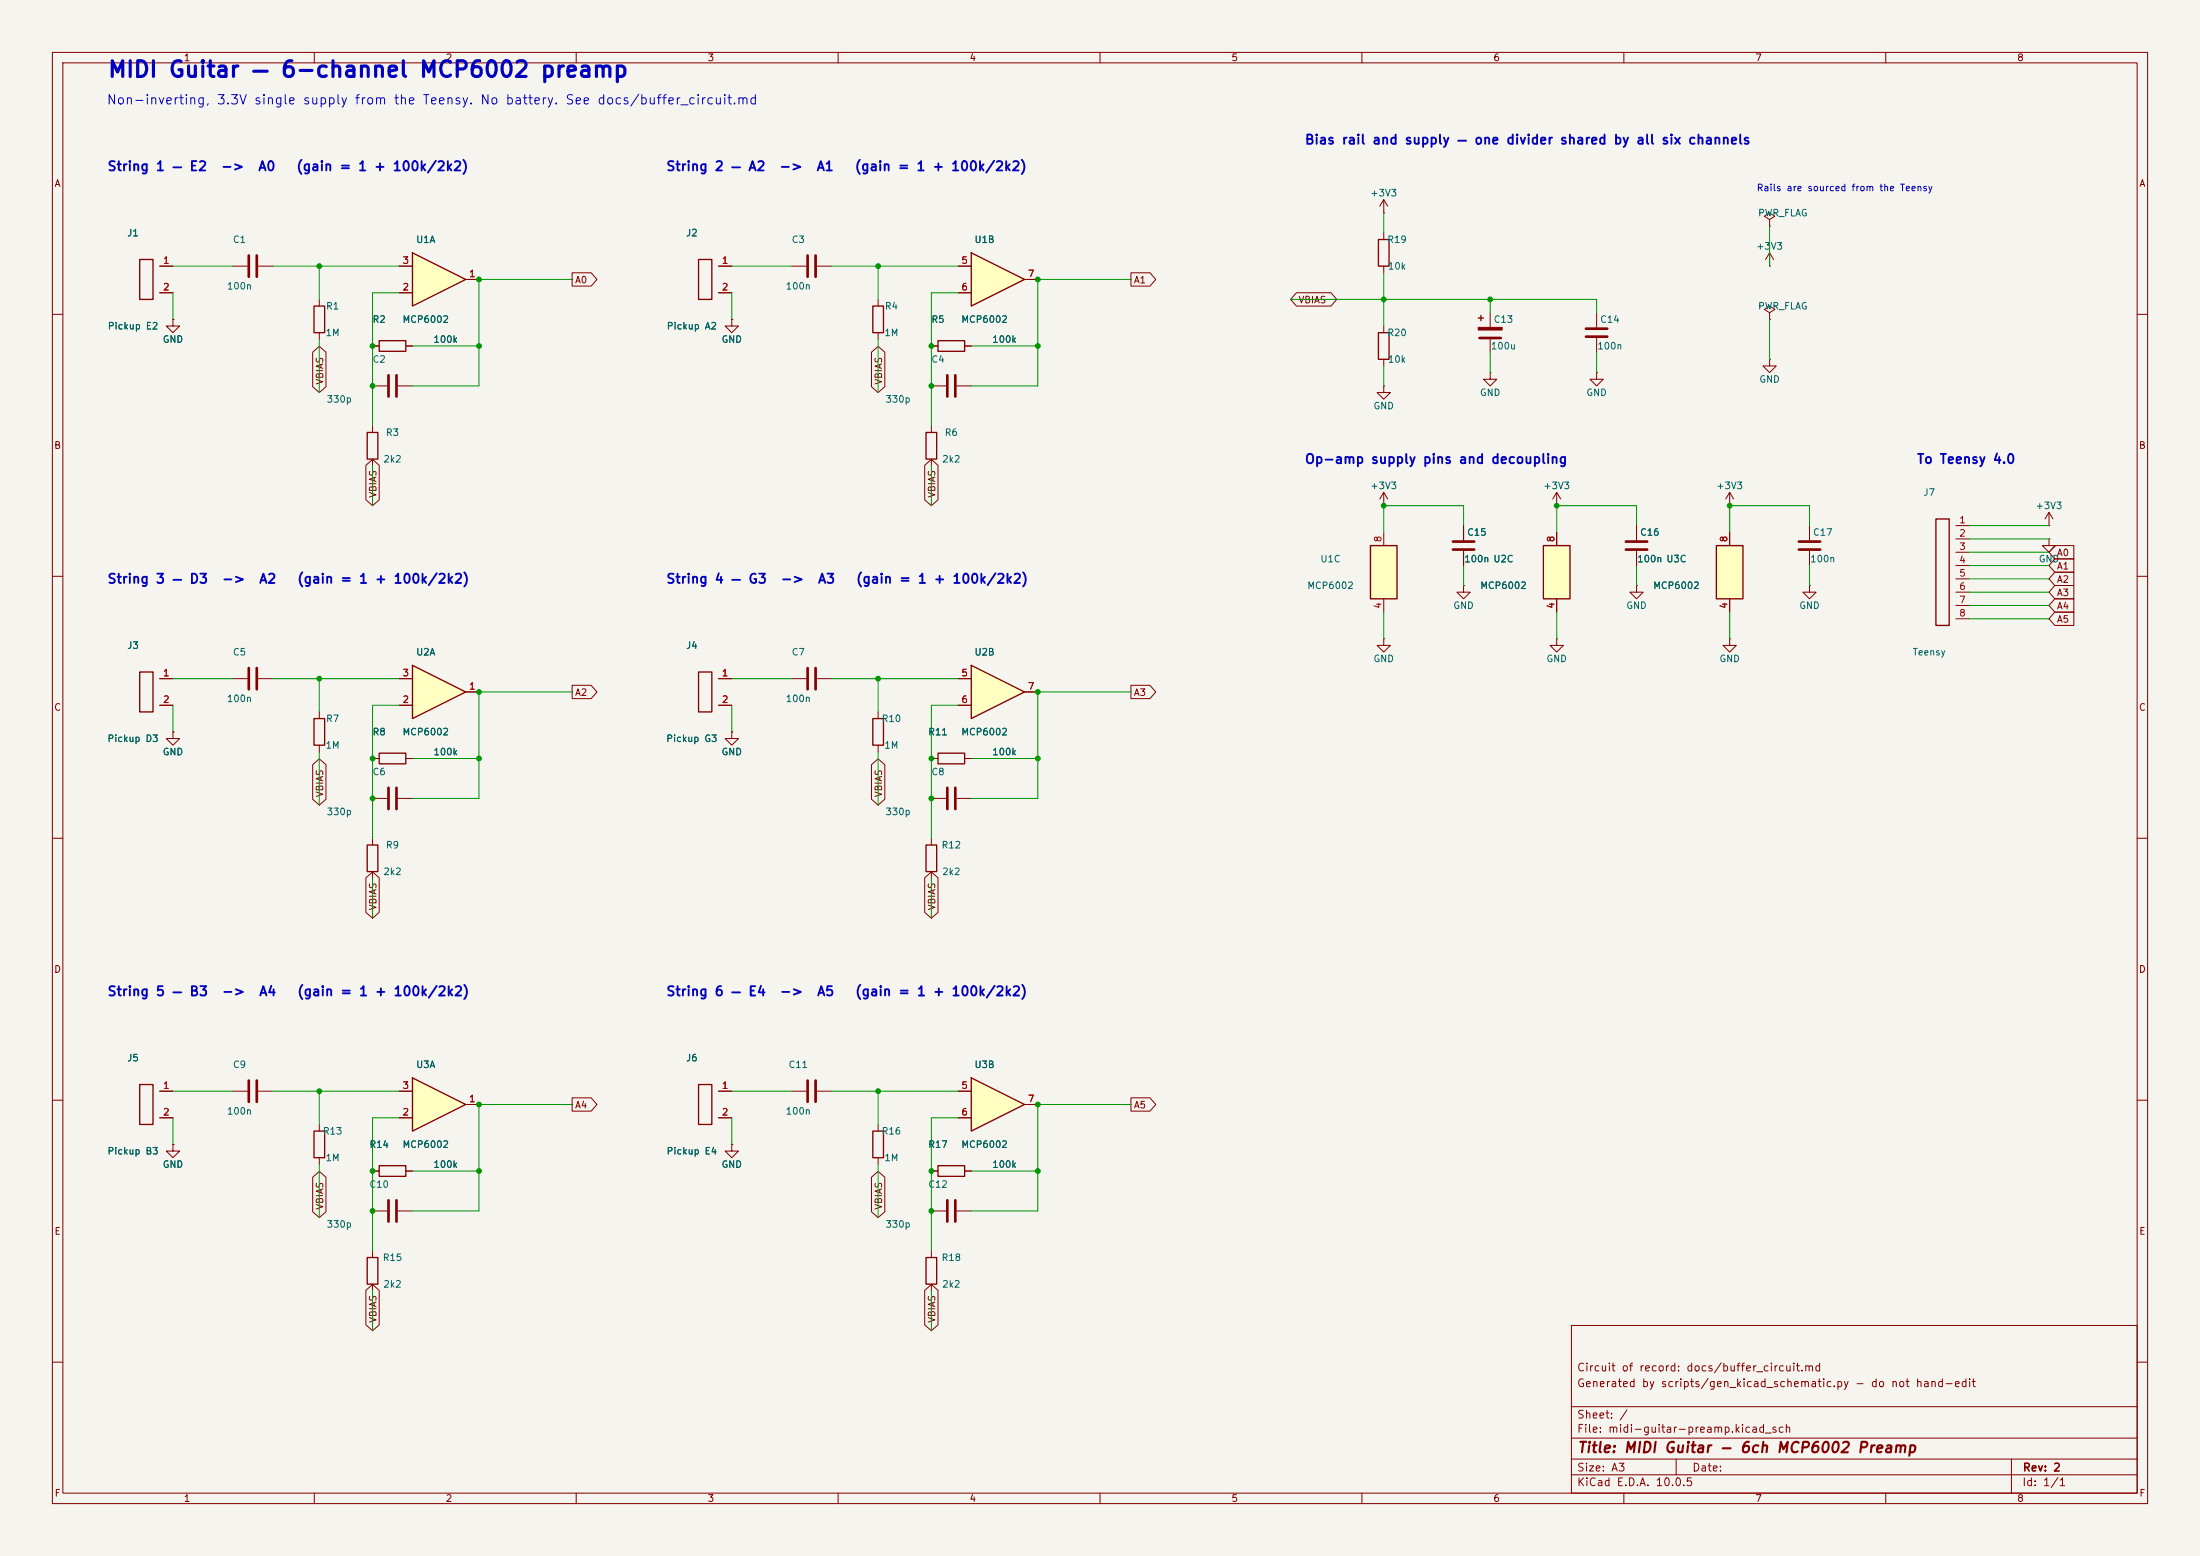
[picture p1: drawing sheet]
<svg xmlns="http://www.w3.org/2000/svg" width="420mm" height="297mm" viewBox="0 0 420 297" stroke-linecap="round" stroke-linejoin="round" font-family="sans-serif">
<path d="M0 0h420v297h-420z" fill="#f5f4ef" stroke="#f5f4ef" stroke-width=".19"/>
<g fill="none" stroke="#840000" stroke-width=".19">
<path d="M10 10h400v277h-400zM12 12h396v273h-396zM60 10v2M110 10v2M160 10v2M210 10v2M260 10v2M310 10v2M360 10v2M337.1 49.5l.7-1.2 .8 1.2M337.8 41.9l1-.6-1-.7-1 .7 1 .6v1.3M337.8 43.2h.1"/>
<path d="M337.8 50.8h.1M337.8 59.7l1-.6-1-.7-1 .7 1 .6v1.3M337.8 48.3v2.5M10 60h2M33 61v1.2h1.3l-1.3 1.3-1.3-1.3h1.3M33 61h.1M264.2 73.7v1.2h1.2l-1.2 1.3-1.3-1.3h1.3M264.2 73.7h.1M337.8 68.6v1.3h1.3l-1.3 1.2-1.3-1.2h1.3M337.8 68.6h.1M337.8 61h.1M408 60h2"/>
<path d="M390.4 99.1l.8-1.3 .7 1.3M391.2 97.8v2.5M10 110h2M279.4 100.3v2.8M279.4 105.2v2.8M373.4 100.3h2.5M373.4 102.9h2.5M373.4 105.4h2.5M373.4 108h2.5M373.4 110.5h2.5M373.4 113h2.5M373.4 115.6h2.5"/>
<path d="M373.4 118.1h2.5M391.2 100.3h.1M408 110h2M264.2 121.9v1.3h1.2l-1.2 1.3-1.3-1.3h1.3M264.2 121.9h.1M10 160h2M177.8 152.4h2.8M182.6 152.4h2.8M408 160h2M177.8 160v1.3M177.8 166.4v1.2M10 210h2"/>
<path d="M139.7 218.4v1.3h1.3l-1.3 1.3-1.3-1.3h1.3M139.7 218.4h.1M151.1 208.3h2.8M156 208.3h2.7M408 210h2M300 253h108v32h-108zM10 260h2M300 278.5h108M300 274.5h108M300 268.5h108M320 278.5v3M384 278.5v6.5"/>
<path d="M408 260h2M60 285v2M110 285v2M160 285v2M210 285v2M260 285v2M300 281.5h108M310 285v2M360 285v2"/>
</g>
<path d="M277.4 103.4h4M277.4 104.9h4M180.8 150.4v4M182.4 150.4v4M154.2 206.2v4.1M155.7 206.2v4.1" fill="none" stroke="#840000" stroke-width=".51"/>
<path d="M369.6 99.1h2.5v20.3h-2.5zM176.8 161.3h2v5.1h-2z" fill="none" stroke="#840000" stroke-width=".25"/>
<path d="M294.6 104.1h5.1v10.2h-5.1z" fill="#ffffc2"/>
<path d="M263.1 45.7h2.1v5.1h-2.1zM294.6 104.1h5.1v10.2h-5.1zM176.8 240h2v5.1h-2z" fill="none" stroke="#840000" stroke-width=".25"/>
<g fill="none" stroke="#840000" stroke-width=".19">
<path d="M263.4 39.4l.8-1.3 .7 1.3M264.2 38.1v2.5M264.2 40.6h.1M264.2 44.5v1.2M264.2 50.8v1.3M279.4 111.8v1.2h1.3l-1.3 1.3-1.3-1.3h1.3M279.4 111.8h.1M297.2 101.6v2.5M297.2 114.3v2.5M391.2 102.9v1.2h1.2l-1.2 1.3-1.3-1.3h1.3M391.2 102.9h.1M297.2 121.9v1.3h1.2l-1.2 1.3-1.3-1.3h1.3"/>
<path d="M297.2 121.9h.1M177.8 238.8v1.2M177.8 245.1v1.3"/>
</g>
<path d="M261.6 104.1h5.1v10.2h-5.1z" fill="#ffffc2"/>
<path d="M261.6 104.1h5.1v10.2h-5.1zM133.3 207h2.6v7.6h-2.6zM179.1 222.5h5v2h-5z" fill="none" stroke="#840000" stroke-width=".25"/>
<g fill="none" stroke="#840000" stroke-width=".19">
<path d="M263.4 95.3l.8-1.3 .7 1.3M264.2 96.5h.1M264.2 94v2.5M296.4 95.3l.8-1.3 .7 1.3M297.2 96.5h.1M297.2 94v2.5M264.2 101.6v2.5M264.2 114.3v2.5M137.2 208.3h2.5M137.2 213.4h2.5M177.8 231.1h2.8M177.8 223.5h1.3"/>
<path d="M182.6 231.1h2.8M184.1 223.5h1.3"/>
</g>
<path d="M180.8 229.1v4.1M182.4 229.1v4.1" fill="none" stroke="#840000" stroke-width=".51"/>
<path d="M185.4 205.7l10.2 5.1-10.2 5.1z" fill="#ffffc2"/>
<path d="M166.6 215.9h2.1v5.1h-2.1zM185.4 205.7l10.2 5.1-10.2 5.1zM70.1 240h2v5.1h-2z" fill="none" stroke="#840000" stroke-width=".25"/>
<g fill="none" stroke="#840000" stroke-width=".19">
<path d="M151.1 50.8h2.8M156 50.8h2.7M329.4 95.3l.8-1.3 .8 1.3M330.2 96.5h.1M330.2 94v2.5M345.4 111.8v1.2h1.3l-1.3 1.3-1.2-1.3h1.2M345.4 111.8h.1M345.4 100.3v2.8M345.4 105.2v2.8M330.2 121.9v1.3h1.3l-1.3 1.3-1.3-1.3h1.3M330.2 121.9h.1M167.6 214.6v1.3"/>
<path d="M182.9 208.3h2.5M182.9 213.4h2.5M195.6 210.8h2.5M71.1 238.8v1.2M71.1 231.1h2.8M75.9 231.1h2.8M167.6 221v1.2M71.1 245.1v1.3"/>
</g>
<path d="M154.2 48.8v4M155.7 48.8v4M343.4 103.4h4.1M343.4 104.9h4.1M74.2 229.1v4.1M75.7 229.1v4.1" fill="none" stroke="#840000" stroke-width=".51"/>
<path d="M185.4 48.3l10.2 5-10.2 5.1z" fill="#ffffc2"/>
<path d="M185.4 48.3l10.2 5-10.2 5.1zM59.9 215.9h2.1v5.1h-2.1zM72.4 222.5h5.1v2h-5.1z" fill="none" stroke="#840000" stroke-width=".25"/>
<path d="M182.9 50.8h2.5M182.9 55.9h2.5M195.6 53.3h2.5M312.4 100.3v2.8M312.4 105.2v2.8M61 214.6v1.3M61 221v1.2M71.1 223.5h1.3M77.5 223.5h1.2" fill="none" stroke="#840000" stroke-width=".19"/>
<path d="M310.4 103.4h4.1M310.4 104.9h4.1" fill="none" stroke="#840000" stroke-width=".51"/>
<path d="M78.7 205.7l10.2 5.1-10.2 5.1z" fill="#ffffc2"/>
<path d="M179.1 65h5v2.1h-5zM26.7 207h2.5v7.6h-2.5zM78.7 205.7l10.2 5.1-10.2 5.1z" fill="none" stroke="#840000" stroke-width=".25"/>
<path d="M177.8 66h1.3M184.1 66h1.3M30.5 213.4h2.5M30.5 208.3h2.5M33 218.4v1.3h1.3l-1.3 1.3-1.3-1.3h1.3M33 218.4h.1M76.2 213.4h2.5M76.2 208.3h2.5M88.9 210.8h2.5" fill="none" stroke="#840000" stroke-width=".19"/>
<path d="M327.7 104.1h5v10.2h-5z" fill="#ffffc2"/>
<path d="M26.7 49.5h2.5v7.7h-2.5zM133.3 49.5h2.6v7.7h-2.6zM166.6 58.4h2.1v5.1h-2.1zM263.1 63.5h2.1v5.1h-2.1zM176.8 82.6h2v5h-2zM327.7 104.1h5v10.2h-5zM26.7 128.3h2.5v7.6h-2.5zM59.9 137.2h2.1v5h-2.1zM72.4 143.8h5.1v2h-5.1zM70.1 161.3h2v5.1h-2z" fill="none" stroke="#840000" stroke-width=".25"/>
<g fill="none" stroke="#840000" stroke-width=".19">
<path d="M30.5 50.8h2.5M30.5 55.9h2.5M44.4 50.8h2.8M49.3 50.8h2.8M137.2 50.8h2.5M137.2 55.9h2.5M167.6 57.2v1.2M139.7 61v1.2h1.3l-1.3 1.3-1.3-1.3h1.3M139.7 61h.1M167.6 63.5v1.3M177.8 73.7h2.8M182.6 73.7h2.8"/>
<path d="M264.2 62.2v1.3M264.2 68.6v1.3M304.8 71.1v1.3h1.3l-1.3 1.3-1.3-1.3h1.3M304.8 71.1h.1M177.8 81.3v1.3M177.8 87.6v1.3M312.4 111.8v1.2h1.3l-1.3 1.3-1.3-1.3h1.3M312.4 111.8h.1M330.2 101.6v2.5M330.2 114.3v2.5M30.5 129.5h2.5M30.5 134.6h2.5"/>
<path d="M33 139.7v1.3h1.3l-1.3 1.2-1.3-1.2h1.3M33 139.7h.1M44.4 129.5h2.8M49.3 129.5h2.8M61 135.9v1.3M151.1 129.5h2.8M156 129.5h2.7M61 142.2v1.3M71.1 152.4h2.8M71.1 144.8h1.3M75.9 152.4h2.8M77.5 144.8h1.2"/>
<path d="M71.1 160v1.3M71.1 166.4v1.2M44.4 208.3h2.8M49.3 208.3h2.8"/>
</g>
<path d="M47.5 48.8v4M49 48.8v4M180.8 71.6v4.1M182.4 71.6v4.1M47.5 127.5v4.1M49 127.5v4.1M154.2 127.5v4.1M155.7 127.5v4.1M74.2 150.4v4M75.7 150.4v4M47.5 206.2v4.1M49 206.2v4.1" fill="none" stroke="#840000" stroke-width=".51"/>
<path d="M185.4 127l10.2 5.1-10.2 5.1z" fill="#ffffc2"/>
<path d="M166.6 137.2h2.1v5h-2.1zM185.4 127l10.2 5.1-10.2 5.1z" fill="none" stroke="#840000" stroke-width=".25"/>
<path d="M167.6 135.9v1.3M182.9 129.5h2.5M182.9 134.6h2.5M195.6 132.1h2.5M167.6 142.2v1.3" fill="none" stroke="#840000" stroke-width=".19"/>
<path d="M78.7 127l10.2 5.1-10.2 5.1z" fill="#ffffc2"/>
<path d="M282.2 60.7h1M282.7 60.2v1M70.1 82.6h2v5h-2zM78.7 127l10.2 5.1-10.2 5.1zM133.3 128.3h2.6v7.6h-2.6zM179.1 143.8h5v2h-5z" fill="none" stroke="#840000" stroke-width=".25"/>
<g fill="none" stroke="#840000" stroke-width=".19">
<path d="M284.5 59.7v2.8M304.8 59.7v2.8M71.1 73.7h2.8M75.9 73.7h2.8M284.5 64.5v2.8M304.8 64.5v2.8M71.1 81.3v1.3M71.1 87.6v1.3M76.2 134.6h2.5M76.2 129.5h2.5M88.9 132.1h2.5M137.2 134.6h2.5"/>
<path d="M137.2 129.5h2.5M139.7 139.7v1.3h1.3l-1.3 1.2-1.3-1.2h1.3M139.7 139.7h.1M177.8 144.8h1.3M184.1 144.8h1.3"/>
</g>
<path d="M282.2 62.5h4.6v.5h-4.6z" fill="#840000" stroke="#840000" stroke-width=".19"/>
<path d="M74.2 71.6v4.1M75.7 71.6v4.1M282.4 64.5h4.1M302.8 62.7h4M302.8 64.3h4" fill="none" stroke="#840000" stroke-width=".51"/>
<path d="M78.7 48.3l10.2 5-10.2 5.1z" fill="#ffffc2"/>
<path d="M59.9 58.4h2.1v5.1h-2.1zM78.7 48.3l10.2 5-10.2 5.1zM72.4 65h5.1v2.1h-5.1z" fill="none" stroke="#840000" stroke-width=".25"/>
<g fill="none" stroke="#840000" stroke-width=".19">
<path d="M30.5 55.9h2.5M30.5 50.8h2.5M61 57.2v1.2M76.2 55.9h2.5M76.2 50.8h2.5M88.9 53.3h2.5M109.2 52.1h3.7l1.1 1.2-1.1 1.3h-3.7zM137.2 55.9h2.5M137.2 50.8h2.5M182.9 55.9h2.5M182.9 50.8h2.5M195.6 53.3h2.5"/>
<path d="M215.9 52.1h3.6l1.1 1.2-1.1 1.3h-3.6zM247.5 55.9h6.6l1.1 1.3-1.1 1.2h-6.6l-1.1-1.2zM33 61h.1M59.7 67.2l1.3-1.1 1.2 1.1v6.6l-1.2 1.1-1.3-1.1zM61 63.5v1.3M71.1 66h1.3M77.5 66h1.2M139.7 61h.1M166.4 67.2l1.2-1.1 1.3 1.1v6.6l-1.3 1.1-1.2-1.1zM177.8 66h1.3M184.1 66h1.3M284.5 71.1v1.3h1.2l-1.2 1.3-1.3-1.3h1.3"/>
<path d="M284.5 71.1h.1M69.8 88.8l1.3-1.1 1.3 1.1v6.6l-1.3 1.1-1.3-1.1zM176.5 88.8l1.3-1.1 1.3 1.1v6.6l-1.3 1.1-1.3-1.1zM279.4 100.3v2.8M279.4 105.2v2.8M297.2 101.6v2.5M297.2 114.3v2.5M312.4 100.3v2.8M312.4 105.2v2.8M330.2 101.6v2.5M330.2 114.3v2.5M392.3 116.8h3.6v2.6h-3.6l-1.1-1.3z"/>
<path d="M392.3 114.3h3.6v2.5h-3.6l-1.1-1.2zM392.3 111.8h3.6v2.5h-3.6l-1.1-1.3zM392.3 106.7h3.6v2.5h-3.6l-1.1-1.2zM392.3 104.1h3.6v2.6h-3.6l-1.1-1.3zM392.3 109.2h3.6v2.6h-3.6l-1.1-1.3zM30.5 129.5h2.5M30.5 134.6h2.5M33 139.7h.1M76.2 129.5h2.5M76.2 134.6h2.5M88.9 132.1h2.5M109.2 130.8h3.7l1.1 1.3-1.1 1.3h-3.7z"/>
<path d="M137.2 129.5h2.5M137.2 134.6h2.5M139.7 139.7h.1M182.9 129.5h2.5M182.9 134.6h2.5M195.6 132.1h2.5M215.9 130.8h3.6l1.1 1.3-1.1 1.3h-3.6zM59.7 146l1.3-1.1 1.2 1.1v6.6l-1.2 1.1-1.3-1.1zM71.1 144.8h1.3M77.5 144.8h1.2M166.4 146l1.2-1.1 1.3 1.1v6.6l-1.3 1.1-1.2-1.1zM177.8 144.8h1.3"/>
<path d="M184.1 144.8h1.3M69.8 167.6l1.3-1.2 1.3 1.2v6.5l-1.3 1.2-1.3-1.2zM176.5 167.6l1.3-1.2 1.3 1.2v6.5l-1.3 1.2-1.3-1.2zM30.5 208.3h2.5M30.5 213.4h2.5M33 218.4h.1M76.2 208.3h2.5M76.2 213.4h2.5M88.9 210.8h2.5M109.2 209.5h3.7l1.1 1.3-1.1 1.3h-3.7zM137.2 208.3h2.5M137.2 213.4h2.5"/>
<path d="M139.7 218.4h.1M182.9 208.3h2.5M182.9 213.4h2.5M195.6 210.8h2.5M215.9 209.5h3.6l1.1 1.3-1.1 1.3h-3.6zM59.7 224.7l1.3-1.1 1.2 1.1v6.6l-1.2 1.1-1.3-1.1zM71.1 223.5h1.3M77.5 223.5h1.2M166.4 224.7l1.2-1.1 1.3 1.1v6.6l-1.3 1.1-1.2-1.1zM177.8 223.5h1.3M184.1 223.5h1.3M69.8 246.3l1.3-1.1 1.3 1.1v6.6l-1.3 1.1-1.3-1.1z"/>
<path d="M176.5 246.3l1.3-1.1 1.3 1.1v6.6l-1.3 1.1-1.3-1.1z"/>
</g>
<g fill="none" stroke="#009600" stroke-width=".19">
<path d="M33 50.8h11.4M33 55.9v5.1M52.1 50.8h24.1M61 50.8v6.4M76.2 55.9h-5.1v25.4M109.2 53.3h-17.8v20.4h-12.7M139.7 55.9v5.1M139.7 50.8h11.4M158.7 50.8h24.2M167.6 50.8v6.4M182.9 55.9h-5.1v25.4M215.9 53.3h-17.8v20.4h-12.7"/>
<path d="M246.4 57.2h58.4v2.5M264.2 40.6v3.9M264.2 52.1v10.1M284.5 57.2v2.5M337.8 43.2v7.6M61 64.8v10.1M78.7 66h12.7M167.6 64.8v10.1M185.4 66h12.7M264.2 69.9v3.8M284.5 67.3v3.8M304.8 67.3v3.8"/>
<path d="M337.8 61v7.6M71.1 88.9v7.6M177.8 88.9v7.6M264.2 116.8v5.1M279.4 100.3v-3.8h-15.2v5.1M279.4 108v3.8M297.2 116.8v5.1M312.4 100.3v-3.8h-15.2v5.1M312.4 108v3.8M330.2 116.8v5.1M345.4 100.3v-3.8h-15.2v5.1M345.4 108v3.8"/>
<path d="M375.9 100.3h15.3M375.9 102.9h15.3M375.9 105.4h15.3M375.9 118.1h15.3M375.9 115.6h15.3M375.9 113h15.3M375.9 110.5h15.3M375.9 108h15.3M33 134.6v5.1M33 129.5h11.4M52.1 129.5h24.1M61 129.5v6.4"/>
<path d="M76.2 134.6h-5.1v25.4M109.2 132.1h-17.8v20.3h-12.7M139.7 134.6v5.1M139.7 129.5h11.4M158.7 129.5h24.2M167.6 129.5v6.4M182.9 134.6h-5.1v25.4M215.9 132.1h-17.8v20.3h-12.7M61 143.5v10.2M78.7 144.8h12.7M167.6 143.5v10.2M185.4 144.8h12.7"/>
<path d="M71.1 167.6v7.7M177.8 167.6v7.7M33 208.3h11.4M33 213.4v5M52.1 208.3h24.1M61 208.3v6.3M76.2 213.4h-5.1v25.4M109.2 210.8h-17.8v20.3h-12.7M139.7 208.3h11.4M139.7 213.4v5M158.7 208.3h24.2M167.6 208.3v6.3"/>
<path d="M182.9 213.4h-5.1v25.4M215.9 210.8h-17.8v20.3h-12.7M61 222.2v10.2M78.7 223.5h12.7M167.6 222.2v10.2M185.4 223.5h12.7M71.1 246.4v7.6M177.8 246.4v7.6"/>
</g>
<g fill="#009600" stroke="#009600" stroke-width=".19">
<circle cx="330.2" cy="96.5" r=".46"/>
<circle cx="167.6" cy="50.8" r=".46"/>
<circle cx="198.1" cy="66" r=".46"/>
<circle cx="177.8" cy="66" r=".46"/>
<circle cx="198.1" cy="53.3" r=".46"/>
<circle cx="177.8" cy="73.7" r=".46"/>
<circle cx="198.1" cy="132.1" r=".46"/>
<circle cx="167.6" cy="129.5" r=".46"/>
<circle cx="177.8" cy="144.8" r=".46"/>
<circle cx="198.1" cy="144.8" r=".46"/>
<circle cx="264.2" cy="96.5" r=".46"/>
<circle cx="284.5" cy="57.2" r=".46"/>
<circle cx="264.2" cy="57.2" r=".46"/>
<circle cx="297.2" cy="96.5" r=".46"/>
<circle cx="61" cy="50.8" r=".46"/>
<circle cx="91.4" cy="66" r=".46"/>
<circle cx="91.4" cy="53.3" r=".46"/>
<circle cx="71.1" cy="66" r=".46"/>
<circle cx="71.1" cy="73.7" r=".46"/>
<circle cx="91.4" cy="144.8" r=".46"/>
<circle cx="91.4" cy="132.1" r=".46"/>
<circle cx="61" cy="129.5" r=".46"/>
<circle cx="71.1" cy="144.8" r=".46"/>
<circle cx="71.1" cy="152.4" r=".46"/>
<circle cx="91.4" cy="210.8" r=".46"/>
<circle cx="61" cy="208.3" r=".46"/>
<circle cx="71.1" cy="223.5" r=".46"/>
<circle cx="91.4" cy="223.5" r=".46"/>
<circle cx="71.1" cy="231.1" r=".46"/>
<circle cx="198.1" cy="223.5" r=".46"/>
<circle cx="177.8" cy="223.5" r=".46"/>
<circle cx="198.1" cy="210.8" r=".46"/>
<circle cx="177.8" cy="231.1" r=".46"/>
<circle cx="177.8" cy="152.4" r=".46"/>
<circle cx="167.6" cy="208.3" r=".46"/>
</g>
<text font-size="3" fill="#0000c2" x="20.4" y="15.5">MIDI Guitar — 6-channel MCP6002 preamp</text>
<text font-size="2" fill="#840000" x="301" y="277.8">Title: MIDI Guitar - 6ch MCP6002 Preamp</text>
<g font-size="1.8" fill="#0000c2">
<text x="20.2" y="20.4">Non-inverting, 3.3V single supply from the Teensy. No battery. See docs/buffer_circuit.md</text>
<text x="249" y="28">Bias rail and supply — one divider shared by all six channels</text>
<text x="20.4" y="33.1">String 1 — E2</text>
<text x="42.1" y="33.1">-&gt;</text>
<text x="49.2" y="33.1">A0</text>
<text x="56.4" y="33.1">(gain = 1 + 100k/2k2)</text>
<text x="127.1" y="33.1">String 2 — A2</text>
<text x="148.6" y="33.1">-&gt;</text>
<text x="155.8" y="33.1">A1</text>
<text x="163" y="33.1">(gain = 1 + 100k/2k2)</text>
<text x="249" y="89">Op-amp supply pins and decoupling</text>
<text x="365.8" y="89">To Teensy 4.0</text>
<text x="20.4" y="111.8">String 3 — D3</text>
<text x="42.2" y="111.8">-&gt;</text>
<text x="49.3" y="111.8">A2</text>
<text x="56.6" y="111.8">(gain = 1 + 100k/2k2)</text>
<text x="127.1" y="111.8">String 4 — G3</text>
<text x="148.9" y="111.8">-&gt;</text>
<text x="156" y="111.8">A3</text>
<text x="163.3" y="111.8">(gain = 1 + 100k/2k2)</text>
<text x="20.4" y="190.6">String 5 — B3</text>
<text x="42.2" y="190.6">-&gt;</text>
<text x="49.3" y="190.6">A4</text>
<text x="56.6" y="190.6">(gain = 1 + 100k/2k2)</text>
<text x="127.1" y="190.6">String 6 — E4</text>
<text x="148.7" y="190.6">-&gt;</text>
<text x="155.8" y="190.6">A5</text>
<text x="163.1" y="190.6">(gain = 1 + 100k/2k2)</text>
</g>
<g font-size="1.5" fill="#840000">
<text x="300.9" y="262.1">Circuit of record: docs/buffer_circuit.md</text>
<text x="300.9" y="265.1">Generated by scripts/gen_kicad_schematic.py - do not hand-edit</text>
<text x="300.9" y="273.8">File: midi-guitar-preamp.kicad_sch</text>
<text x="300.9" y="271.1">Sheet: /</text>
<text x="300.9" y="281.2">Size: A3</text>
<text x="322.9" y="281.2">Date:</text>
<text x="386" y="281.2">Rev: 2</text>
<text x="300.9" y="284">KiCad E.D.A. 10.0.5</text>
<text x="385.9" y="284">Id: 1/1</text>
</g>
<g font-size="1.3" fill="#840000">
<text x="35" y="12">1</text>
<text x="85" y="12">2</text>
<text x="135" y="12">3</text>
<text x="185" y="12">4</text>
<text x="235" y="12">5</text>
<text x="285" y="12">6</text>
<text x="335" y="12">7</text>
<text x="385" y="12">8</text>
<text x="10.3" y="36">A</text>
<text x="408.3" y="36">A</text>
<text x="109.7" y="54.4">A0</text>
<text x="216.3" y="54.4">A1</text>
<text x="247.8" y="58.2">VBIAS</text>
<text x="62" y="73.5" transform="rotate(-90 62 73.5)">VBIAS</text>
<text x="168.7" y="73.5" transform="rotate(-90 168.7 73.5)">VBIAS</text>
<text x="10.2" y="86">B</text>
<text x="408.2" y="86">B</text>
<text x="72.2" y="95.1" transform="rotate(-90 72.2 95.1)">VBIAS</text>
<text x="178.9" y="95.1" transform="rotate(-90 178.9 95.1)">VBIAS</text>
<text x="392.6" y="106.5">A0</text>
<text x="392.6" y="109">A1</text>
<text x="392.6" y="111.5">A2</text>
<text x="392.6" y="119.2">A5</text>
<text x="392.6" y="116.6">A4</text>
<text x="392.6" y="114.1">A3</text>
<text x="10.2" y="136">C</text>
<text x="109.7" y="133.1">A2</text>
<text x="216.3" y="133.1">A3</text>
<text x="408.2" y="136">C</text>
<text x="62" y="152.3" transform="rotate(-90 62 152.3)">VBIAS</text>
<text x="168.7" y="152.3" transform="rotate(-90 168.7 152.3)">VBIAS</text>
<text x="72.2" y="173.9" transform="rotate(-90 72.2 173.9)">VBIAS</text>
<text x="178.9" y="173.9" transform="rotate(-90 178.9 173.9)">VBIAS</text>
<text x="10.2" y="186">D</text>
<text x="408.2" y="186">D</text>
<text x="109.7" y="211.9">A4</text>
<text x="216.3" y="211.9">A5</text>
<text x="62" y="231" transform="rotate(-90 62 231)">VBIAS</text>
<text x="168.7" y="231" transform="rotate(-90 168.7 231)">VBIAS</text>
<text x="10.3" y="236">E</text>
<text x="408.3" y="236">E</text>
<text x="72.2" y="252.6" transform="rotate(-90 72.2 252.6)">VBIAS</text>
<text x="178.9" y="252.6" transform="rotate(-90 178.9 252.6)">VBIAS</text>
<text x="10.3" y="286">F</text>
<text x="35" y="287">1</text>
<text x="85" y="287">2</text>
<text x="135" y="287">3</text>
<text x="185" y="287">4</text>
<text x="235" y="287">5</text>
<text x="285" y="287">6</text>
<text x="335" y="287">7</text>
<text x="385" y="287">8</text>
<text x="408.3" y="286">F</text>
</g>
<g font-size="1.3" fill="#006464">
<text x="261.5" y="37.8">+3V3</text>
<text x="335.5" y="41.6">PWR_FLAG</text>
<text x="24.2" y="45.4">J1</text>
<text x="44.4" y="46.7">C1</text>
<text x="79.3" y="46.7">U1A</text>
<text x="130.9" y="45.4">J2</text>
<text x="151" y="46.7">C3</text>
<text x="185.9" y="46.7">U1B</text>
<text x="264.7" y="46.7">R19</text>
<text x="335.2" y="48">+3V3</text>
<text x="264.8" y="51.8">10k</text>
<text x="43.2" y="55.6">100n</text>
<text x="62.1" y="59.4">R1</text>
<text x="149.9" y="55.6">100n</text>
<text x="168.8" y="59.4">R4</text>
<text x="335.5" y="59.4">PWR_FLAG</text>
<text x="20.5" y="63.2">Pickup E2</text>
<text x="31" y="65.7">GND</text>
<text x="62" y="64.5">1M</text>
<text x="71" y="61.9">R2</text>
<text x="76.7" y="61.9">MCP6002</text>
<text x="82.6" y="65.7">100k</text>
<text x="127.2" y="63.2">Pickup A2</text>
<text x="137.6" y="65.7">GND</text>
<text x="168.7" y="64.5">1M</text>
<text x="177.7" y="61.9">R5</text>
<text x="183.4" y="61.9">MCP6002</text>
<text x="189.3" y="65.7">100k</text>
<text x="264.7" y="64.5">R20</text>
<text x="285" y="61.9">C13</text>
<text x="305.4" y="61.9">C14</text>
<text x="71" y="69.5">C2</text>
<text x="177.7" y="69.5">C4</text>
<text x="264.8" y="69.5">10k</text>
<text x="284.5" y="67">100u</text>
<text x="304.8" y="67">100n</text>
<text x="62.3" y="77.2">330p</text>
<text x="168.9" y="77.2">330p</text>
<text x="282.4" y="75.9">GND</text>
<text x="302.7" y="75.9">GND</text>
<text x="335.8" y="73.4">GND</text>
<text x="73.6" y="83.5">R3</text>
<text x="180.2" y="83.5">R6</text>
<text x="262.1" y="78.4">GND</text>
<text x="73.1" y="88.6">2k2</text>
<text x="179.8" y="88.6">2k2</text>
<text x="261.5" y="93.7">+3V3</text>
<text x="294.5" y="93.7">+3V3</text>
<text x="327.5" y="93.7">+3V3</text>
<text x="367.1" y="94.9">J7</text>
<text x="388.5" y="97.5">+3V3</text>
<text x="252" y="107.6">U1C</text>
<text x="279.4" y="107.6">100n U2C</text>
<text x="280" y="102.6">C15</text>
<text x="312.4" y="107.6">100n U3C</text>
<text x="313" y="102.6">C16</text>
<text x="345.5" y="107.6">100n</text>
<text x="346" y="102.6">C17</text>
<text x="389.1" y="107.6">GND</text>
<text x="249.5" y="112.7">MCP6002</text>
<text x="282.5" y="112.7">MCP6002</text>
<text x="315.5" y="112.7">MCP6002</text>
<text x="277.3" y="116.5">GND</text>
<text x="310.4" y="116.5">GND</text>
<text x="343.4" y="116.5">GND</text>
<text x="24.2" y="124.2">J3</text>
<text x="44.4" y="125.4">C5</text>
<text x="79.3" y="125.4">U2A</text>
<text x="130.9" y="124.2">J4</text>
<text x="151" y="125.4">C7</text>
<text x="185.9" y="125.4">U2B</text>
<text x="365" y="125.4">Teensy</text>
<text x="262.1" y="126.7">GND</text>
<text x="295.1" y="126.7">GND</text>
<text x="328.1" y="126.7">GND</text>
<text x="43.2" y="134.3">100n</text>
<text x="149.9" y="134.3">100n</text>
<text x="20.4" y="141.9">Pickup D3</text>
<text x="62" y="143.2">1M</text>
<text x="62.1" y="138.1">R7</text>
<text x="71" y="140.7">R8</text>
<text x="76.7" y="140.7">MCP6002</text>
<text x="127.1" y="141.9">Pickup G3</text>
<text x="168.2" y="138.1">R10</text>
<text x="168.7" y="143.2">1M</text>
<text x="177.1" y="140.7">R11</text>
<text x="183.4" y="140.7">MCP6002</text>
<text x="31" y="144.5">GND</text>
<text x="71" y="148.3">C6</text>
<text x="82.6" y="144.5">100k</text>
<text x="137.6" y="144.5">GND</text>
<text x="177.7" y="148.3">C8</text>
<text x="189.3" y="144.5">100k</text>
<text x="62.3" y="155.9">330p</text>
<text x="168.9" y="155.9">330p</text>
<text x="73.1" y="167.3">2k2</text>
<text x="73.6" y="162.3">R9</text>
<text x="179.6" y="162.3">R12</text>
<text x="179.8" y="167.3">2k2</text>
<text x="24.2" y="202.9">J5</text>
<text x="130.9" y="202.9">J6</text>
<text x="44.4" y="204.2">C9</text>
<text x="79.3" y="204.2">U3A</text>
<text x="150.4" y="204.2">C11</text>
<text x="185.9" y="204.2">U3B</text>
<text x="43.2" y="213.1">100n</text>
<text x="149.9" y="213.1">100n</text>
<text x="20.4" y="220.7">Pickup B3</text>
<text x="61.5" y="216.9">R13</text>
<text x="62" y="221.9">1M</text>
<text x="70.4" y="219.4">R14</text>
<text x="76.7" y="219.4">MCP6002</text>
<text x="127.1" y="220.7">Pickup E4</text>
<text x="168.2" y="216.9">R16</text>
<text x="168.7" y="221.9">1M</text>
<text x="177.1" y="219.4">R17</text>
<text x="183.4" y="219.4">MCP6002</text>
<text x="31" y="223.2">GND</text>
<text x="70.4" y="227">C10</text>
<text x="82.6" y="223.2">100k</text>
<text x="137.6" y="223.2">GND</text>
<text x="177.1" y="227">C12</text>
<text x="189.3" y="223.2">100k</text>
<text x="62.3" y="234.6">330p</text>
<text x="168.9" y="234.6">330p</text>
<text x="73" y="241">R15</text>
<text x="179.6" y="241">R18</text>
<text x="73.1" y="246.1">2k2</text>
<text x="179.8" y="246.1">2k2</text>
</g>
<text font-size="1.3" fill="#0000c2" x="335.3" y="36.8">Rails are sourced from the Teensy</text>
<g font-size="1.3" fill="#a90000">
<text x="31" y="50.7">1</text>
<text x="76.7" y="50.7">3</text>
<text x="89.4" y="53.2">1</text>
<text x="137.7" y="50.7">1</text>
<text x="183.4" y="50.7">5</text>
<text x="196.1" y="53.2">7</text>
<text x="31" y="55.7">2</text>
<text x="76.7" y="55.7">2</text>
<text x="137.7" y="55.7">2</text>
<text x="183.4" y="55.7">6</text>
<text x="373.9" y="100.2">1</text>
<text x="264" y="103.6" transform="rotate(-90 264 103.6)">8</text>
<text x="297" y="103.6" transform="rotate(-90 297 103.6)">8</text>
<text x="330.1" y="103.6" transform="rotate(-90 330.1 103.6)">8</text>
<text x="373.9" y="102.7">2</text>
<text x="373.9" y="105.3">3</text>
<text x="373.9" y="107.8">4</text>
<text x="373.9" y="110.4">5</text>
<text x="373.9" y="112.9">6</text>
<text x="264" y="116.3" transform="rotate(-90 264 116.3)">4</text>
<text x="297" y="116.3" transform="rotate(-90 297 116.3)">4</text>
<text x="330.1" y="116.3" transform="rotate(-90 330.1 116.3)">4</text>
<text x="373.9" y="115.4">7</text>
<text x="373.9" y="118">8</text>
<text x="31" y="129.4">1</text>
<text x="76.7" y="129.4">3</text>
<text x="89.4" y="131.9">1</text>
<text x="137.7" y="129.4">1</text>
<text x="183.4" y="129.4">5</text>
<text x="196.1" y="131.9">7</text>
<text x="31" y="134.5">2</text>
<text x="76.7" y="134.5">2</text>
<text x="137.7" y="134.5">2</text>
<text x="183.4" y="134.5">6</text>
<text x="31" y="208.1">1</text>
<text x="76.7" y="208.1">3</text>
<text x="137.7" y="208.1">1</text>
<text x="183.4" y="208.1">5</text>
<text x="31" y="213.2">2</text>
<text x="76.7" y="213.2">2</text>
<text x="89.4" y="210.7">1</text>
<text x="137.7" y="213.2">2</text>
<text x="183.4" y="213.2">6</text>
<text x="196.1" y="210.7">7</text>
</g>
</svg>
